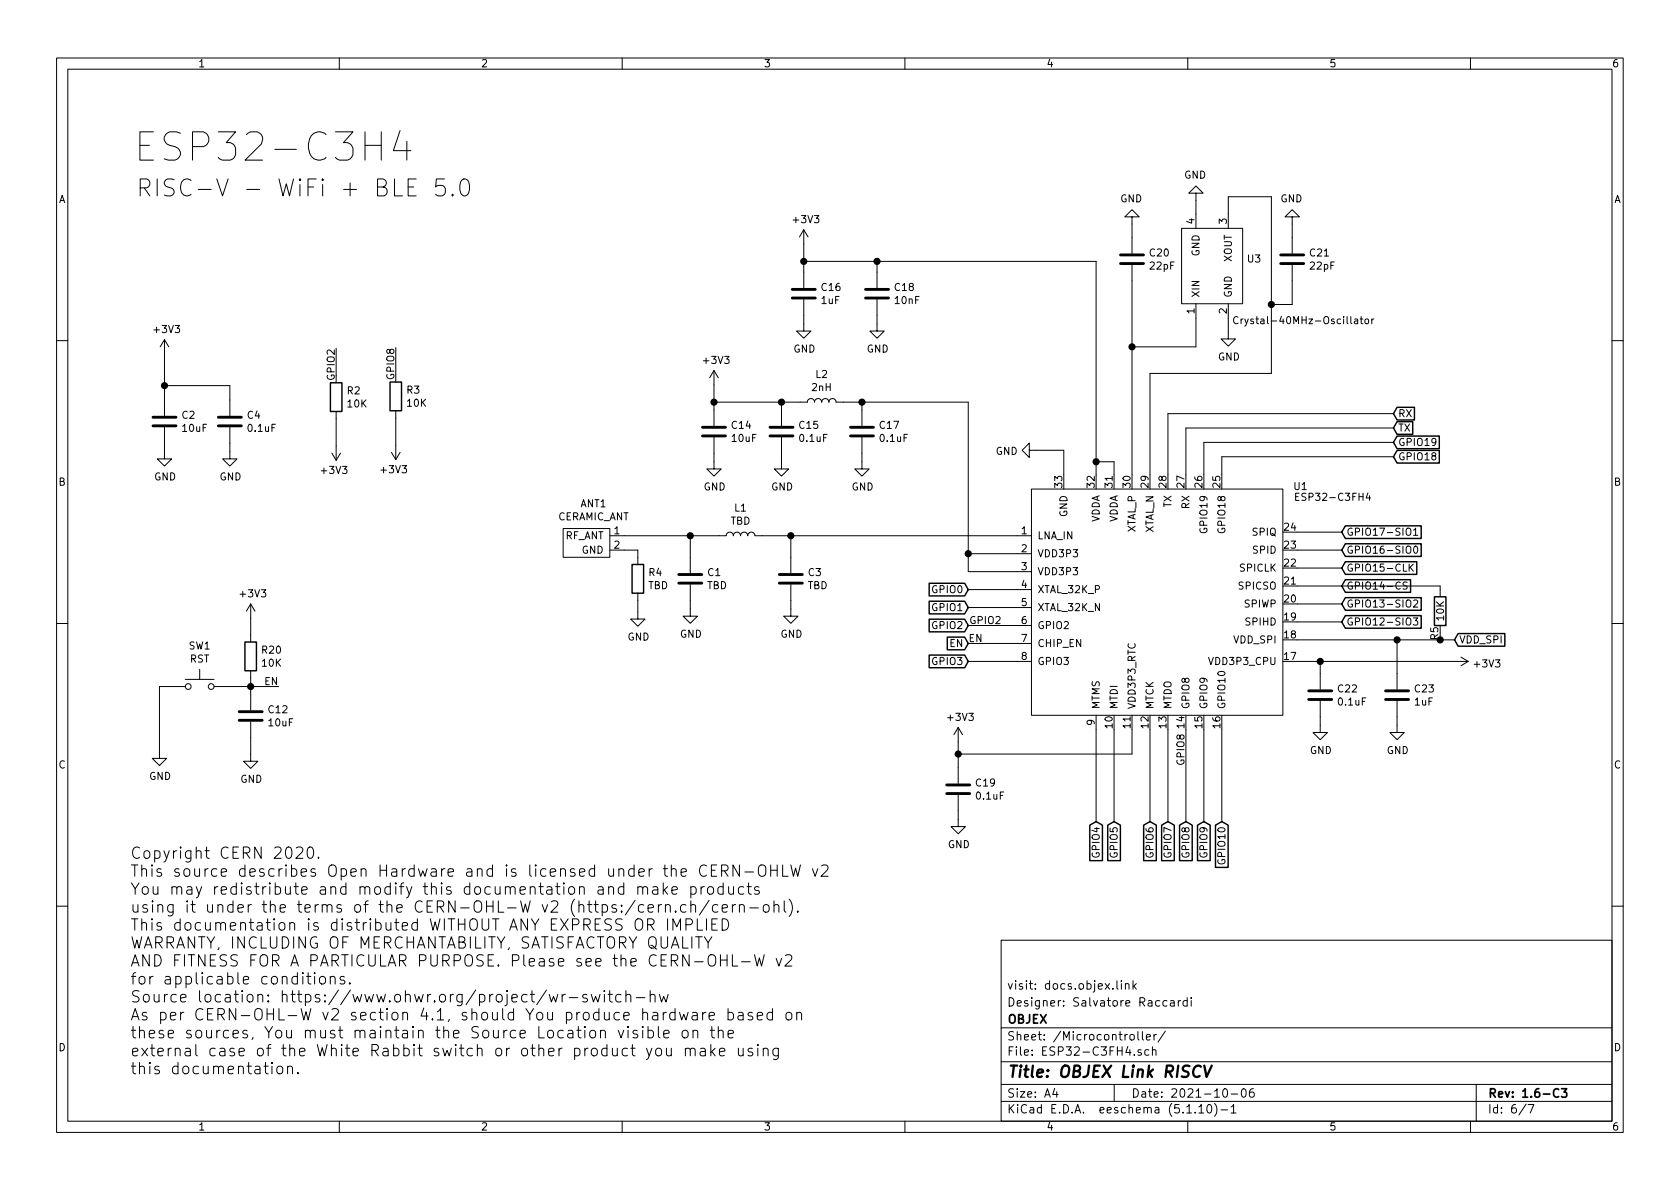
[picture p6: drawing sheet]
<svg xmlns="http://www.w3.org/2000/svg" width="297mm" height="210mm" viewBox="0 0 297 210" stroke-linecap="round" stroke-linejoin="round" font-family="sans-serif">
<g fill="none" stroke="#000" stroke-width=".18">
<path d="M10 10.3h277v189.9h-277zM12 12.2h273v186.1h-273zM60 10.3v1.9M110 10.3v1.9M160 10.3v1.9M210 10.3v1.9M260 10.3v1.9M69.7 31.6v3h1.5M70.7 23.1l-1.2 3.5h3.1M71.9 25v3.3M72.2 33.1h1M73.6 31.6h-1.4v3h1.4"/>
<path d="M78.6 31.6h-1.4l-.2 1.5 .4-.3h.8l.2 .1 .3 .4v.8l-.1 .3-.4 .2h-.8l-.4-.2M80 34.4l.2 .1-.2 .1-.1-.1 .1-.1v.2M81.6 31.9a.73 .73 0 0 1 .7-.3 .73 .73 0 0 1 .6 .6 2.37 2.37 0 0 1-.3 2.3 .7 .7 0 0 1-1.2-.4 2.67 2.67 0 0 1 .2-2.2zM200.2 38.3h1.2l-1.2-1.2-1.3 1.2h1.3v6.5M211.5 34.2h1.2l-1.2-1.3-1.3 1.3h1.3v6.2M228.5 38.3h1.2l-1.2-1.2-1.3 1.2h1.3v6.5M142.1 53v5.5h1.3l-1.3 1.3-1.3-1.3h1.3M142.1 46.2h51.7v37.7M142.1 40.6l-.7 1.3M142.1 40.6v10.3M142.1 40.6l.8 1.3M155.1 53v5.5h1.2l-1.2 1.3-1.3-1.3h1.3"/>
<path d="M155.1 46.2v4.7M200.2 46.9v37M208.9 40.4h10.8v13.3h-10.8zM211.5 53.7v7.6h-11.3M217.2 53.7v6.2h1.2l-1.2 1.3-1.3-1.3h1.3M217.2 40.4v-5.6h7.6v31.2h-21.5v17.9M218.9 56.1a.6 .6 0 0 0-.8 .4 .6 .6 0 0 0 .5 .7l.3-.1M219.4 56.4v.8M219.8 56.4l-.4 .2M228.5 46.9v6.9h-3.7M240.5 56.4h.5M240.7 56v1.1l.3 .1"/>
<path d="M241.4 56.5l.2-.1 .3 .1 .1 .1-.1 .6h-.3l-.2-.1zM242.5 56.4v.8M242.9 56.4l-.3 .1-.1 .1M10 60.2h2M29.1 75.6v5.5h1.3l-1.3 1.3-1.3-1.3h1.3M29.1 60.1v13.4M29.1 68.2h11.5v5.3M29.1 60.1l-.8 1.2M29.1 60.1l.7 1.2M40.6 75.6v5.5h1.3l-1.3 1.3-1.2-1.3h1.2M59.4 61.6v6.1M59.4 72.8v8.6"/>
<path d="M70 61.5v6.1M70 72.6v8.7M126.2 77.3v5.6h1.3l-1.3 1.3-1.2-1.3h1.2M126.2 71.1h16.5a.63 .63 0 0 1 .7-.6 .63 .63 0 0 1 .6 .6 .63 .63 0 0 1 .7-.6 .63 .63 0 0 1 .6 .6 .63 .63 0 0 1 .6-.6 .63 .63 0 0 1 .7 .6 .63 .63 0 0 1 .6-.6 .63 .63 0 0 1 .6 .6h23.4v30h11.2M126.2 65.5v9.8M126.2 65.5l-.7 1.3M126.2 65.5l.8 1.3M138.2 77.3v5.6h1.2l-1.2 1.3-1.3-1.3h1.3M138.2 71.1v4.2M152.4 77.3v5.6h1.3l-1.3 1.3-1.3-1.3h1.3M152.4 71.1v4.2M182 79.6v-1.2l-1.3 1.2 1.3 1.3v-1.3h6.1v4.3"/>
<path d="M246.4 73.1h-39.9v10.8M246.4 75.7h-36.7v8.2M246.4 78.2h-33.5v5.7M285 60.2h2M58.7 80.1l.7 1.3M60.2 80.1l-.8 1.3M69.2 80l.8 1.3M70.7 80l-.7 1.3M99.6 93.5h8.2v5h-8.2zM107.8 94.7h20.6a.63 .63 0 0 1 .6-.6 .63 .63 0 0 1 .7 .6 .63 .63 0 0 1 .6-.6 .63 .63 0 0 1 .6 .6 .63 .63 0 0 1 .7-.6 .63 .63 0 0 1 .6 .6 .63 .63 0 0 1 .6-.6 .63 .63 0 0 1 .7 .6h48.9M107.8 97.3h5v2.5M122 94.7v6.6"/>
<path d="M139.8 94.7v6.6M171.2 97.9h11.2M182.4 86.5h44.4v40h-44.4zM193.8 81.7h3.2v2.2M229.1 87.8h.4M229.4 97.3h7.8M229.4 94.1h7.8M229.7 87.2h-.6v1.3h.6M241.9 87.2l-.3 .9h.7M242.1 87.6v.9M246.4 80.8h-30.4v3.1M248.7 93.6a.45 .45 0 0 1 .7 0 .88 .88 0 0 1-.3 1.1l-.3-.1a1.07 1.07 0 0 1-.1-1z"/>
<path d="M249.1 99.7v1.3M249.9 99.7l-.8 .8M249.9 93.7l.4-.3v1.3M249.9 94.7h.8M250.1 96.7l.1-.1a.67 .67 0 0 1 .5 .6 .67 .67 0 0 1-.5 .6l-.3-.4zM10 110.3h2M35.3 118.4v1.7M44.3 106.8v6.7M44.3 118.6v7M44.3 106.8l-.7 1.3M44.3 106.8l.8 1.3M112.8 104.9v4.6h1.2l-1.2 1.2-1.3-1.2h1.3"/>
<path d="M122 103.4v5.6h1.3l-1.3 1.2-1.2-1.2h1.2M139.8 103.4v5.6h1.3l-1.3 1.2-1.2-1.2h1.2M171.2 117h11.2M171.2 104.3h11.2M171.2 107.4h11.2M171.2 110.6h11.2M171.2 113.8h11.2M229.4 103.6h25.2v1.9M229.4 117h30.2M229.4 113.2h27.8M229.4 100.5h7.8M229.4 110h7.8"/>
<path d="M229.4 106.8h7.8M233.4 117v4.9M247 113.2v8.7M248.8 103l-.5-.1-.2 .3 .1 .3 .5 .2v.4l-.2 .1-.4-.1M249.3 100.3l.6 .7M249.9 109.3h.8l-.5 .4 .4 .2 .1 .4-.3 .2-.5-.1M249.9 106.2l.5-.1 .3 .3-.8 1h.8M258.3 116.2l1.3 .8M259.6 117l-1.3 .7M285 110.3h2M32.8 121.4h-4.6v12.7h1.3l-1.3 1.3-1.3-1.3h1.3M32.8 120.1h5"/>
<path d="M37.8 121.4h11.5M44.3 127.6v7h1.3l-1.3 1.3-1.2-1.3h1.2M169.4 128.6v10M169.4 128.6l-.7 1.3M169.4 128.6l.8 1.3M193.8 126.5v18.8M197 129v16.3M200.2 129v4.3h-30.8M203.3 129v16.3M206.5 129v16.3M209.7 129v16.3M212.9 129v16.3"/>
<path d="M216 129v16.3M233.4 123.9v5.6h1.3l-1.3 1.3-1.2-1.3h1.2M247 123.9v5.6h1.3l-1.3 1.3-1.3-1.3h1.3M52.4 150l.3-.2h.5l.2 .2 .1 .3-.1 .3-1.1 1.2h1.2M54.5 150a.49 .49 0 0 1 .5-.2 .49 .49 0 0 1 .3 .4 1.03 1.03 0 0 1-.5 1.6 1.18 1.18 0 0 1-.4-1.6zM56.3 151.6v.2l-.1-.1 .1-.1v.2M112.8 157a.49 .49 0 0 1 .8 .1v1M112.8 156.8v1.3M113.6 157.1l.1-.2a.48 .48 0 0 1 .8 .2v1M115.4 156.9l.2-.1 .6 .1 .1 1.2M116.3 157.3l-.7 .1a.39 .39 0 0 0-.3 .4 .39 .39 0 0 0 .3 .3l.7-.1M116.4 160v1.3"/>
<path d="M117 160l-.4 .1-.2 .2M117.3 156.1v2M117.4 157.4l.6 .7M117.7 160v1.3M118 156.8l-.7 .8M118.8 157.4l1-.1-.1-.4-.6-.1-.3 .3 .1 .9 .2 .1 .6-.1M122.1 156.9l.6-.1 .4 .4v.6l-.2 .2-.2 .1-.6-.1M122.1 156.8v2M122.1 159.3v2M124 156.8v1.3M124.5 156.8l-.3 .1-.2 .3M125.2 157a.55 .55 0 0 1 .5-.2 .55 .55 0 0 1 .5 .4v.6a.55 .55 0 0 1-.6 .4 .55 .55 0 0 1-.5-.4z"/>
<path d="M125.4 159.2l-1.7 2.6M125.8 153.9h.6M126.7 153h-.9v2h.9M127.6 154h.7a.54 .54 0 0 0 .4-.5 .54 .54 0 0 0-.4-.5h-.7v2M127.9 156.9l-.6-.1-.4 .4v.6l.2 .2 .2 .1 .6-.1M127.9 156.1v2M128.1 154l.6 1M128.8 156.8l.1 1.2a.53 .53 0 0 0 .8-.1M129.5 160v1.3M129.7 156.8v1.3M130.1 160l-.4 .1-.2 .2M130.7 153v2l-1.1-2v2"/>
<path d="M130.7 160v1.3M131.5 156.9l-.6-.1-.3 .4v.6l.1 .2 .2 .1 .6-.1M131.7 154.2h1.5M132.1 156.8h.7M132.4 156.1v1.7l.1 .2 .3 .1M134.2 153.2a.66 .66 0 0 1 .7-.2 .66 .66 0 0 1 .5 .6v.7a.66 .66 0 0 1-.3 .6 .66 .66 0 0 1-.7 0 1.58 1.58 0 0 1-.2-1.7zM134.2 156.9a.5 .5 0 0 0-.8 .2l.1 .3a.68 .68 0 0 1 .8 .4l-.1 .2-.2 .1-.6-.1M136.3 153.9h1.1M136.3 153v2M136.9 159.3v2M137.4 153v2M138.4 153v2h.9"/>
<path d="M138.7 159.3v1.7l.3 .3M139.5 159a2.29 2.29 0 0 1 0 3.1M139.8 153l.5 2 .4-1.5 .3 1.5 .5-2M143.6 153.6l.5 1.4 .5-1.4M145.3 153.1l.2-.1h.5l.3 .1 .1 .4-.1 .3-1.1 1.2h1.2M169.4 140.6v5.6h1.3l-1.3 1.2-1.3-1.2h1.3M10 160.2h2M54.2 172.7h.8M54.5 172v1.7l.1 .2 .4 .1M55.6 172v.2l.1-.1-.1-.1v.2M55.6 172.7v1.3M56.6 172.9a.55 .55 0 0 1 .5-.2 .55 .55 0 0 1 .5 .3v.6a.56 .56 0 0 1-.6 .4 .56 .56 0 0 1-.5-.4z"/>
<path d="M58.4 172.9a.5 .5 0 0 1 .9 0v1.1M58.4 172.7v1.3M60.9 172.8l-.5-.1-.3 .2 .1 .3 .7 .2 .1 .2-.1 .3-.2 .1-.6-.1M61.8 173.8l.2 .1-.2 .1-.1-.1 .1-.1v.2M97.1 175.8l.4 1.4 .4-1 .3 1 .4-1.4M99.4 175.8v1.4M100 175.8l-.4 .1-.2 .3M100.6 176.4h1.6M103.8 175.9l-.5-.1-.3 .3 .1 .3 .7 .2 .1 .2-.1 .3-.2 .1-.6-.1M104.5 175.8l.4 1.4 .4-1 .4 1 .4-1.4M106.9 175.2l-.1 .1 .1 .1v-.2v.2M106.9 175.8v1.4"/>
<path d="M107.5 175.8h.8M107.8 175.2v1.7l.1 .2 .4 .1M109.8 175.9l-.6-.1-.3 .4v.6l.1 .3 .2 .1 .6-.1M110.7 176a.52 .52 0 0 1 .7-.1l.1 1.3M110.7 175.2v2M112.5 176.4h1.5M114.6 160.6l.9-.2-.1-.3-.5-.1-.3 .2 .1 1 .2 .1 .5-.1M115 176a.5 .5 0 0 1 .8 .1v1.1M115 175.2v2M116.6 175.8l.4 1.4 .3-1 .5 1 .3-1.4M117.7 160.2a.49 .49 0 0 1 .8 0v1.1M118 162.5v2"/>
<path d="M119 164.5v-2l.7 1.4 .6-1.4v2M119.5 161.1l.1 .1-.1 .1-.1-.1 .1-.1v.2M120.1 179l.4 1.4 .4-1 .4 1 .4-1.4M121.3 160.1l-.6-.1-.4 .3v.6l.2 .3 .2 .1 .6-.1M121.3 163.5h.7a.54 .54 0 0 0 .4-.5 .54 .54 0 0 0-.4-.5h-.7v2M122.1 160.2a.47 .47 0 0 1 .9 0v1.1M122.4 179.1l.2-.1 .6 .1 .1 1.3M123.3 162.5v2h.9M123.3 179.5l-.7 .1a.39 .39 0 0 0-.3 .4 .39 .39 0 0 0 .3 .4l.7-.1M124.2 179v1.4M124.5 165.7l.7 1 .7-1M124.8 179l-.4 .1-.2 .3"/>
<path d="M124.9 162.5v2M125.2 166.7v1M125.4 179.7l.9-.2-.1-.4-.5-.1-.3 .3 .1 1 .2 .1 .5-.1M125.9 163.4h.6M126.8 162.5h-.9v2h.9M126.9 160.1l-.6-.1-.3 .3v.6l.2 .3 .1 .1 .6-.1M127.4 168.8v2M127.4 169.8h1.1M127.7 160.6l.9-.2-.1-.3-.5-.1-.3 .2 .1 1 .2 .1 .5-.1M127.7 162.5a1.06 1.06 0 0 1 1.1 .6 1.06 1.06 0 0 1-.4 1.3l-.7 .1zM128.5 168.8v2M128.7 179.1l.6-.1 .4 .4v.6l-.2 .3-.2 .1-.6-.1"/>
<path d="M128.7 178.4v2M129.5 168.8v2h1M130.6 179.1l.1-.1 .6 .1 .1 1.3M130.7 160.2a.52 .52 0 0 1 .8-.1l.1 1.2M131.1 170.1h1.5M131.4 179.5l-.7 .1a.39 .39 0 0 0-.3 .4 .39 .39 0 0 0 .3 .4l.7-.1M132.6 160.5h1.5M133 179.1a.48 .48 0 0 0-.7 .2l.1 .3a.68 .68 0 0 1 .7 .4l-.3 .4-.5-.1M133.4 168.8l.5 2 .4-1.4 .3 1.4 .5-2M133.9 179.7l.9-.2-.1-.4-.5-.1-.3 .3 .1 1 .2 .1 .5-.1M135 160.2a.55 .55 0 0 1 .6-.2 .55 .55 0 0 1 .4 .3v.6a.54 .54 0 0 1-.5 .4 .54 .54 0 0 1-.5-.4zM136.6 179.1l-.6-.1-.4 .4v.6l.2 .3 .2 .1 .6-.1"/>
<path d="M136.6 178.4v2M136.9 160.2a.49 .49 0 0 1 .8 0v1.1M137.2 169.5l.5 1.3 .5-1.3M138.9 169l.2-.2h.5l.3 .2 .1 .4-.1 .3-1.1 1.1h1.2M139 179.2a.55 .55 0 0 1 .6-.2 .55 .55 0 0 1 .4 .4v.6a.54 .54 0 0 1-.5 .4 .54 .54 0 0 1-.5-.4zM140.9 179.2a.49 .49 0 0 1 .8 .1v1.1M140.9 179v1.4M141 161.1l.1 .1-.1 .1v-.2v.2M177 166.3h108v32h-108zM197.5 173.4v1.3l.2 .2M198.3 173.4v.2M198.3 173.9v1"/>
<path d="M199 174.1l.2-.2 .3 .1 .1 .9M199 173.9v1M200.3 173.4v1.5M200.5 174.4l.4 .5M200.9 173.9l-.6 .6M206.3 177l-.4-.1-.3 .3 .1 .6 .2 .1 .4-.1M207 177h.5l.1 .9M207.6 177.3l-.5 .1-.2 .2 .1 .2 .1 .1 .5-.1M208.3 176.9v1M208.8 176.9l-.3 .1-.2 .2M209.9 177l-.4-.1-.3 .3v.6l.3 .1 .4-.1M209.9 176.4v1.5"/>
<path d="M210.6 176.4v.2M210.6 176.9v1M285 160.2h2M48.1 188.5v1.4M49 188.7a.53 .53 0 0 1 .6-.2 .53 .53 0 0 1 .4 .4v.6a.54 .54 0 0 1-.5 .4 .54 .54 0 0 1-.6-.4zM50.9 188.7a.52 .52 0 0 1 .7-.1l.1 1.3M50.9 188.5v1.4M52.7 189.7v.2l-.1-.1 .1-.1v.2M60 198.3v1.9M109.3 182.2l.5 1.3 .5-1.3M110 198.3v1.9M111 182.2v1.3"/>
<path d="M112.7 182.3l-.5-.1-.3 .3 .1 .3 .7 .2 .1 .2-.1 .2-.2 .1-.6-.1M113.6 182.2v1.3M114.3 185.4l.5 1.3M114.6 182.3l.6-.1 .3 .4v.6l-.2 .2-.1 .1-.6-.1M114.6 181.5v2M115.3 185.4l-.7 1.8-.3 .2M116 185.6a.53 .53 0 0 1 .6-.2 .53 .53 0 0 1 .4 .3v.6a.54 .54 0 0 1-.6 .4 .54 .54 0 0 1-.5-.4zM116.4 181.5v1.7l.3 .3M117.3 182.8l1-.1-.1-.4-.5-.1-.4 .3 .1 .9 .3 .1 .5-.1M117.8 185.4l.1 1.2a.52 .52 0 0 0 .8-.1M118.7 185.4v1.3M120.7 182.4a.55 .55 0 0 1 .5-.2 .55 .55 0 0 1 .5 .4v.6a.55 .55 0 0 1-.6 .4 .55 .55 0 0 1-.5-.4z"/>
<path d="M121.2 185.6a.52 .52 0 0 1 .7-.1l.1 1.2M121.2 185.4v1.3M122 185.6l.1-.1a.48 .48 0 0 1 .8 .1v1.1M122.5 182.4a.47 .47 0 0 1 .9 .1v1M122.5 182.2v1.3M123.9 185.5l.2-.1 .5 .1 .1 1.2M124.7 185.8l-.6 .1a.39 .39 0 0 0-.3 .4 .39 .39 0 0 0 .3 .4l.6-.1M125.6 182.2h.7M125.7 184.7v2M125.9 181.5v1.7l.1 .2 .3 .1M125.9 185.9l.5 .8M126.4 185.4l-.7 .7"/>
<path d="M127 182.4a.5 .5 0 0 1 .9 .1v1M127 181.5v2M127.2 186l1-.2-.1-.3-.6-.1-.3 .2 .1 1 .2 .1 .6-.1M128.7 182.8l1-.1-.1-.4-.6-.1-.3 .3 .1 .9 .2 .1 .6-.1M130.6 185.4v1.2a.52 .52 0 0 0 .8-.1M131.4 185.4v1.3M133 185.5a.48 .48 0 0 0-.7 .1l.1 .3a.68 .68 0 0 1 .7 .4l-.3 .4-.5-.1M134 184.7l-.1 .1h.2l-.1-.1v.2M134 185.4v1.3M135 185.6a.49 .49 0 0 1 .8 0v1.1M135 185.4v1.3M137.6 185.4v1.6a.56 .56 0 0 1-.8 .3"/>
<path d="M137.6 185.5l-.6-.1-.3 .3v.6l.2 .3 .1 .1 .6-.1M160 198.3v1.9M177 194.8h108M177 191.8h108M177 187.8h108M177 181.8h108M186.5 192.5l-.4 1h1M186.8 193v1M197 191.8v3M199.8 183.1l.3-.2 .4 .2v.7l-.2 .1-.5-.1zM201.2 182.4v1.3l.2 .2M201.8 185.7l-.4-.1-.2 .2 .1 .2 .5 .2v.3h-.6"/>
<path d="M202 182.4v1.3l.2 .2M202.7 183.4l.7-.1-.1-.3-.4-.1-.2 .2 .1 .7h.5M203.1 185.7l-.4-.1-.3 .3 .1 .6 .2 .1 .4-.1M203.8 185.7l.2-.1 .3 .1 .1 .9M203.8 185.1v1.5M204 182.9v1M204.5 182.9l-.5 .3M206 182.3l-1.3 2M210 198.3v1.9M211.3 196.7v.1M212 195.8l.4-.5v1.5M212 196.8h.8"/>
<path d="M213.5 195.5l.2-.2a.81 .81 0 0 1 .6 .6 .81 .81 0 0 1-.3 .8l-.1 .1a.79 .79 0 0 1-.4-1.3zM214.8 195.1a1.79 1.79 0 0 1 0 2.3M215.9 196.3h1.1M216.3 192.7l.4-.2a.94 .94 0 0 1 0 1.5 .79 .79 0 0 1-.4-1.3zM217.7 195.8l.4-.5v1.5M217.7 193.5h1.1M217.7 196.8h.8M219.6 192.7l.4-.2a.94 .94 0 0 1 0 1.5 .82 .82 0 0 1-.4-1.3zM221.6 192.5a.59 .59 0 0 0-.7 .7l.1 .7 .2 .1 .5-.1 .1-.5-.2-.2-.4-.1-.3 .3M260 198.3v1.9M261 191.8v6.5M269.8 195.2l-1.2 2"/>
<path d="M270.2 195.3h1l-.6 1.5"/>
<circle cx="33.3" cy="121.4" r=".51"/>
<circle cx="37.3" cy="121.4" r=".51"/>
</g>
<path d="M275.6 192.7a.59 .59 0 0 0-.8 0 .59 .59 0 0 0-.1 .7 .56 .56 0 0 0 .3 .6 .56 .56 0 0 0 .6-.1M276.1 192.5h.9l-.5 .6 .5 .1v.7l-.3 .1-.6-.1" fill="none" stroke="#000" stroke-width=".3"/>
<path d="M212.3 188.6a.89 .89 0 0 0-1 0 .89 .89 0 0 0-.4 1 .71 .71 0 0 0 .4 .8 .71 .71 0 0 0 .8-.1M212.9 188.4l.4 2 .9-2" fill="none" stroke="#000" stroke-width=".41"/>
<g fill="none" stroke="#000" stroke-width=".51">
<path d="M140.1 52.7h4M140.1 51.2h4M153 52.7h4.1M153 51.2h4.1M198.1 46.6h4.1M198.1 45.1h4.1M226.4 46.6h4.1M226.4 45.1h4.1M27.1 75.3h4M27.1 73.8h4M38.6 75.3h4.1M38.6 73.8h4.1"/>
<path d="M124.2 77.1h4.1M124.2 75.6h4.1M136.1 77.1h4.1M136.1 75.6h4.1M150.4 77.1h4M150.4 75.6h4M120 103.1h4.1M120 101.6h4.1M137.8 103.1h4.1M137.8 101.6h4.1M42.3 127.4h4.1M42.3 125.9h4.1"/>
<path d="M167.4 138.8h4M231.4 123.7h4.1M231.4 122.2h4.1M245 123.7h4M245 122.2h4M167.4 140.3h4"/>
</g>
<g fill="none" stroke="#000" stroke-width=".25">
<path d="M58.4 67.7h2.1v5.1h-2.1zM69 67.6h2v5h-2zM247 77.1h7.5v2.2h-7.5l-.6-1.1zM247 79.6h7.5v2.3h-7.5l-.6-1.1zM247 74.6h2.8v2.2h-2.8l-.6-1.1zM247 72h3.1v2.3h-3.1l-.6-1.2zM111.8 99.8h2v5.1h-2zM237.9 96.2h13.4v2.2h-13.4l-.7-1.1zM237.9 93h13.4v2.2h-13.4l-.7-1.1zM237.9 99.3h12.6v2.3h-12.6l-.7-1.1zM43.3 113.5h2v5.1h-2zM164.3 106.3h6.3l.6 1.1-.6 1.2h-6.3z"/>
<path d="M164.3 115.8h6.3l.6 1.2-.6 1.1h-6.3zM164.3 109.5h6.3l.6 1.1-.6 1.1h-6.3zM164.3 103.1h6.3l.6 1.2-.6 1.1h-6.3zM167.5 112.7h3.1l.6 1.1-.6 1.1h-3.1zM237.9 108.9h13.4v2.2h-13.4l-.7-1.1zM237.9 102.5h11.5v2.2h-11.5l-.7-1.1zM237.9 105.7h13.4v2.2h-13.4l-.7-1.1zM253.6 105.5h2.1v5.1h-2.1zM257.8 112h8.3v2.3h-8.3l-.6-1.1zM192.7 145.9l1.1-.6 1.1 .6v6.3h-2.2zM195.9 145.9l1.1-.6 1.1 .6v6.3h-2.2zM202.2 145.9l1.1-.6 1.1 .6v6.3h-2.2z"/>
<path d="M205.4 145.9l1.1-.6 1.1 .6v6.3h-2.2zM208.6 145.9l1.1-.6 1.1 .6v6.3h-2.2zM211.7 145.9l1.2-.6 1.1 .6v6.3h-2.3zM214.9 145.9l1.1-.6 1.1 .6v7.5h-2.2z"/>
</g>
<g fill="#000" stroke="#000" stroke-width=".25">
<circle cx="142.1" cy="46.2" r=".51"/>
<circle cx="155.1" cy="46.2" r=".51"/>
<circle cx="224.8" cy="53.8" r=".51"/>
<circle cx="29.1" cy="68.2" r=".51"/>
<circle cx="126.2" cy="71.1" r=".51"/>
<circle cx="138.2" cy="71.1" r=".51"/>
<circle cx="152.4" cy="71.1" r=".51"/>
<circle cx="200.2" cy="61.3" r=".51"/>
<circle cx="122" cy="94.7" r=".51"/>
<circle cx="139.8" cy="94.7" r=".51"/>
<circle cx="171.2" cy="97.9" r=".51"/>
<circle cx="193.8" cy="81.7" r=".51"/>
<circle cx="233.4" cy="117" r=".51"/>
<circle cx="247" cy="113.2" r=".51"/>
<circle cx="254.6" cy="113.2" r=".51"/>
<circle cx="44.3" cy="121.4" r=".51"/>
<circle cx="169.4" cy="133.3" r=".51"/>
</g>
<text font-size="7" x="23.5" y="28.6">ESP32-C3H4</text>
<text font-size="4.2" x="24" y="34.8">RISC-V - WiFi + BLE 5.0</text>
<g font-size="2.8">
<text x="23" y="151.9">Copyright CERN 2020.</text>
<text x="23" y="155.1">This source describes Open Hardware and is licensed under the CERN-OHLW v2</text>
<text x="23" y="158.2">You may redistribute and modify this documentation and make products</text>
<text x="23" y="161.4">using it under the terms of the CERN-OHL-W v2 (https:/cern.ch/cern-ohl).</text>
<text x="23" y="164.6">This documentation is distributed WITHOUT ANY EXPRESS OR IMPLIED</text>
<text x="23" y="167.8">WARRANTY, INCLUDING OF MERCHANTABILITY, SATISFACTORY QUALITY</text>
<text x="23" y="170.9">AND FITNESS FOR A PARTICULAR PURPOSE. Please see the CERN-OHL-W v2</text>
<text x="23" y="174.1">for applicable conditions.</text>
<text x="23" y="177.3">Source location: https://www.ohwr.org/project/wr-switch-hw</text>
<text x="23" y="180.5">As per CERN-OHL-W v2 section 4.1, should You produce hardware based on</text>
<text x="23" y="183.6">these sources, You must maintain the Source Location visible on the</text>
<text x="23" y="186.8">external case of the White Rabbit switch or other product you make using</text>
<text x="23" y="190">this documentation.</text>
<text x="178" y="190.5">Title: OBJEX Link RISCV</text>
</g>
<g font-size="2.1">
<text x="178" y="178">Designer: Salvatore Raccardi</text>
<text x="178" y="175">visit: docs.objex.link</text>
<text x="178" y="184">Sheet: /Microcontroller/</text>
<text x="178" y="181">OBJEX</text>
<text x="178" y="186.7">File: ESP32-C3FH4.sch</text>
<text x="178" y="196.9">KiCad E.D.A. eeschema (5.1.10)-1</text>
<text x="178" y="194.1">Size: A4</text>
<text x="200" y="194.1">Date: 2021-10-06</text>
<text x="263" y="194.1">Rev: 1.6-C3</text>
<text x="263" y="196.9">Id: 6/7</text>
</g>
<g font-size="1.8">
<text x="35" y="11.9">1</text>
<text x="85" y="11.9">2</text>
<text x="135" y="11.9">3</text>
<text x="185" y="11.9">4</text>
<text x="235" y="11.9">5</text>
<text x="285" y="11.9">6</text>
<text x="10.4" y="35.9">A</text>
<text x="198.1" y="35.8">GND</text>
<text x="209.4" y="31.6">GND</text>
<text x="226.4" y="35.8">GND</text>
<text x="285.4" y="35.9">A</text>
<text x="140.4" y="39.5">+3V3</text>
<text x="211.2" y="39.6" transform="rotate(-90 211.2 39.6)">4</text>
<text x="216.9" y="39.6" transform="rotate(-90 216.9 39.6)">3</text>
<text x="203.4" y="45.4">C20</text>
<text x="203.4" y="47.7">22pF</text>
<text x="212.1" y="45.3" transform="rotate(-90 212.1 45.3)">GND</text>
<text x="217.8" y="46.3" transform="rotate(-90 217.8 46.3)">XOUT</text>
<text x="220.6" y="46.4">U3</text>
<text x="231.7" y="45.4">C21</text>
<text x="231.7" y="47.7">22pF</text>
<text x="145.3" y="53.8">1uF</text>
<text x="145.3" y="51.5">C16</text>
<text x="158.3" y="51.5">C18</text>
<text x="158.3" y="53.8">10nF</text>
<text x="212.1" y="52.7" transform="rotate(-90 212.1 52.7)">XIN</text>
<text x="217.8" y="52.7" transform="rotate(-90 217.8 52.7)">GND</text>
<text x="27.4" y="58.9">+3V3</text>
<text x="211.2" y="55.5" transform="rotate(-90 211.2 55.5)">1</text>
<text x="216.9" y="55.5" transform="rotate(-90 216.9 55.5)">2</text>
<text x="220" y="57.3">Crystal-40MHz-Oscillator</text>
<text x="124.5" y="64.4">+3V3</text>
<text x="140.3" y="62.4">GND</text>
<text x="153.2" y="62.4">GND</text>
<text x="215.3" y="63.7">GND</text>
<text x="59.2" y="67" transform="rotate(-90 59.2 67)">GPIO2</text>
<text x="61.4" y="69.7">R2</text>
<text x="69.7" y="66.9" transform="rotate(-90 69.7 66.9)">GPIO8</text>
<text x="72" y="69.6">R3</text>
<text x="72" y="71.9">10K</text>
<text x="143.6" y="69.2">2nH</text>
<text x="144.3" y="66.8">L2</text>
<text x="32.2" y="74.1">C2</text>
<text x="32.3" y="76.4">10uF</text>
<text x="43.8" y="74.1">C4</text>
<text x="43.9" y="76.4">0.1uF</text>
<text x="61.5" y="72.1">10K</text>
<text x="129.4" y="75.8">C14</text>
<text x="141.4" y="75.8">C15</text>
<text x="155.6" y="75.8">C17</text>
<text x="247.2" y="76.3">TX</text>
<text x="247.2" y="73.8">RX</text>
<text x="57" y="83.8">+3V3</text>
<text x="67.5" y="83.7">+3V3</text>
<text x="129.5" y="78.2">10uF</text>
<text x="141.5" y="78.2">0.1uF</text>
<text x="155.7" y="78.2">0.1uF</text>
<text x="176" y="80.4">GND</text>
<text x="247.2" y="78.9">GPIO19</text>
<text x="247.2" y="81.4">GPIO18</text>
<text x="10.4" y="85.9">B</text>
<text x="27.3" y="85">GND</text>
<text x="38.8" y="85">GND</text>
<text x="102.6" y="89.7">ANT1</text>
<text x="124.4" y="86.7">GND</text>
<text x="136.3" y="86.7">GND</text>
<text x="150.6" y="86.7">GND</text>
<text x="187.8" y="86.2" transform="rotate(-90 187.8 86.2)">33</text>
<text x="193.5" y="86.2" transform="rotate(-90 193.5 86.2)">32</text>
<text x="196.7" y="86.2" transform="rotate(-90 196.7 86.2)">31</text>
<text x="199.9" y="86.2" transform="rotate(-90 199.9 86.2)">30</text>
<text x="203.1" y="86.2" transform="rotate(-90 203.1 86.2)">29</text>
<text x="206.2" y="86.2" transform="rotate(-90 206.2 86.2)">28</text>
<text x="207.1" y="89.8" transform="rotate(-90 207.1 89.8)">TX</text>
<text x="209.4" y="86.2" transform="rotate(-90 209.4 86.2)">27</text>
<text x="210.3" y="90" transform="rotate(-90 210.3 90)">RX</text>
<text x="212.6" y="86.2" transform="rotate(-90 212.6 86.2)">26</text>
<text x="215.8" y="86.2" transform="rotate(-90 215.8 86.2)">25</text>
<text x="228.8" y="86.7">U1</text>
<text x="229.8" y="88.6">ESP32-C3FH4</text>
<text x="285.4" y="85.9">B</text>
<text x="98.5" y="92">CERAMIC_ANT</text>
<text x="99.8" y="95.4">RF_ANT</text>
<text x="108.6" y="94.5">1</text>
<text x="129.1" y="92.8">TBD</text>
<text x="129.9" y="90.5">L1</text>
<text x="180.6" y="94.5">1</text>
<text x="183.4" y="95.4">LNA_IN</text>
<text x="188.7" y="91.4" transform="rotate(-90 188.7 91.4)">GND</text>
<text x="194.4" y="92.5" transform="rotate(-90 194.4 92.5)">VDDA</text>
<text x="197.6" y="92.5" transform="rotate(-90 197.6 92.5)">VDDA</text>
<text x="200.8" y="94.3" transform="rotate(-90 200.8 94.3)">XTAL_P</text>
<text x="204" y="94.4" transform="rotate(-90 204 94.4)">XTAL_N</text>
<text x="213.5" y="93.9" transform="rotate(-90 213.5 93.9)">GPIO19</text>
<text x="216.7" y="93.9" transform="rotate(-90 216.7 93.9)">GPIO18</text>
<text x="221.6" y="94.7">SPIQ</text>
<text x="227.1" y="93.8">24</text>
<text x="238" y="94.7">GPIO17-SIO1</text>
<text x="102.9" y="97.9">GND</text>
<text x="108.6" y="97">2</text>
<text x="114.8" y="101.9">R4</text>
<text x="125.2" y="101.9">C1</text>
<text x="143" y="101.9">C3</text>
<text x="180.6" y="97.7">2</text>
<text x="180.6" y="100.8">3</text>
<text x="183.4" y="98.5">VDD3P3</text>
<text x="183.4" y="101.7">VDD3P3</text>
<text x="219.3" y="101.1">SPICLK</text>
<text x="221.7" y="97.9">SPID</text>
<text x="227.1" y="100.2">22</text>
<text x="227.1" y="97">23</text>
<text x="238" y="97.9">GPIO16-SIO0</text>
<text x="238" y="101.1">GPIO15-CLK</text>
<text x="42.6" y="105.6">+3V3</text>
<text x="114.6" y="104.2">TBD</text>
<text x="125" y="104.2">TBD</text>
<text x="142.8" y="104.2">TBD</text>
<text x="165" y="104.9">GPIO0</text>
<text x="180.6" y="104">4</text>
<text x="180.6" y="107.2">5</text>
<text x="183.4" y="104.9">XTAL_32K_P</text>
<text x="219.1" y="104.3">SPICSO</text>
<text x="220.1" y="107.4">SPIWP</text>
<text x="227.1" y="106.5">20</text>
<text x="227.1" y="103.4">21</text>
<text x="238" y="104.3">GPIO14-CS</text>
<text x="238" y="107.4">GPIO13-SIO2</text>
<text x="110.9" y="113.3">GND</text>
<text x="120.2" y="112.8">GND</text>
<text x="138" y="112.8">GND</text>
<text x="165" y="108.1">GPIO1</text>
<text x="165" y="111.2">GPIO2</text>
<text x="171.2" y="113.5">EN</text>
<text x="171.3" y="110.4">GPIO2</text>
<text x="180.6" y="110.4">6</text>
<text x="180.6" y="113.5">7</text>
<text x="183.4" y="108.1">XTAL_32K_N</text>
<text x="183.4" y="111.2">GPIO2</text>
<text x="218.2" y="113.8">VDD_SPI</text>
<text x="220.4" y="110.6">SPIHD</text>
<text x="227.1" y="112.9">18</text>
<text x="227.1" y="109.7">19</text>
<text x="238" y="110.6">GPIO12-SIO3</text>
<text x="254.3" y="113.1" transform="rotate(-90 254.3 113.1)">R5</text>
<text x="255.3" y="109.7" transform="rotate(-90 255.3 109.7)">10K</text>
<text x="258" y="113.8">VDD_SPI</text>
<text x="33.4" y="114.9">SW1</text>
<text x="33.6" y="117.2">RST</text>
<text x="46.4" y="115.6">R20</text>
<text x="46.4" y="117.9">10K</text>
<text x="165" y="117.6">GPIO3</text>
<text x="167.9" y="114.4">EN</text>
<text x="180.6" y="116.7">8</text>
<text x="183.4" y="114.4">CHIP_EN</text>
<text x="183.4" y="117.6">GPIO3</text>
<text x="214.2" y="117.6">VDD3P3_CPU</text>
<text x="227.1" y="116.7">17</text>
<text x="260.8" y="118">+3V3</text>
<text x="46.8" y="121.2">EN</text>
<text x="194.4" y="125.5" transform="rotate(-90 194.4 125.5)">MTMS</text>
<text x="197.6" y="125.5" transform="rotate(-90 197.6 125.5)">MTDI</text>
<text x="200.8" y="125.5" transform="rotate(-90 200.8 125.5)">VDD3P3_RTC</text>
<text x="204" y="125.5" transform="rotate(-90 204 125.5)">MTCK</text>
<text x="207.1" y="125.5" transform="rotate(-90 207.1 125.5)">MTDO</text>
<text x="210.3" y="125.5" transform="rotate(-90 210.3 125.5)">GPIO8</text>
<text x="213.5" y="125.5" transform="rotate(-90 213.5 125.5)">GPIO9</text>
<text x="216.7" y="125.5" transform="rotate(-90 216.7 125.5)">GPIO10</text>
<text x="236.6" y="122.4">C22</text>
<text x="236.7" y="124.8">0.1uF</text>
<text x="250.2" y="124.8">1uF</text>
<text x="250.2" y="122.4">C23</text>
<text x="47.5" y="126.1">C12</text>
<text x="47.6" y="128.4">10uF</text>
<text x="167.7" y="127.5">+3V3</text>
<text x="193.5" y="128.2" transform="rotate(-90 193.5 128.2)">9</text>
<text x="196.7" y="128.7" transform="rotate(-90 196.7 128.7)">10</text>
<text x="199.9" y="128.7" transform="rotate(-90 199.9 128.7)">11</text>
<text x="203.1" y="128.7" transform="rotate(-90 203.1 128.7)">12</text>
<text x="206.2" y="128.7" transform="rotate(-90 206.2 128.7)">13</text>
<text x="209.4" y="128.7" transform="rotate(-90 209.4 128.7)">14</text>
<text x="212.6" y="128.7" transform="rotate(-90 212.6 128.7)">15</text>
<text x="215.8" y="128.7" transform="rotate(-90 215.8 128.7)">16</text>
<text x="10.4" y="135.9">C</text>
<text x="26.4" y="137.9">GND</text>
<text x="209.4" y="135.1" transform="rotate(-90 209.4 135.1)">GPIO8</text>
<text x="231.6" y="133.3">GND</text>
<text x="245.2" y="133.3">GND</text>
<text x="285.4" y="135.9">C</text>
<text x="42.5" y="138.4">GND</text>
<text x="172.6" y="139.1">C19</text>
<text x="172.7" y="141.4">0.1uF</text>
<text x="167.6" y="150">GND</text>
<text x="194.4" y="151.5" transform="rotate(-90 194.4 151.5)">GPIO4</text>
<text x="197.6" y="151.5" transform="rotate(-90 197.6 151.5)">GPIO5</text>
<text x="204" y="151.5" transform="rotate(-90 204 151.5)">GPIO6</text>
<text x="207.1" y="151.5" transform="rotate(-90 207.1 151.5)">GPIO7</text>
<text x="210.3" y="151.5" transform="rotate(-90 210.3 151.5)">GPIO8</text>
<text x="213.5" y="151.5" transform="rotate(-90 213.5 151.5)">GPIO9</text>
<text x="216.7" y="152.5" transform="rotate(-90 216.7 152.5)">GPIO10</text>
<text x="10.4" y="185.9">D</text>
<text x="285.4" y="185.9">D</text>
<text x="35" y="199.9">1</text>
<text x="85" y="199.9">2</text>
<text x="135" y="199.9">3</text>
<text x="185" y="199.9">4</text>
<text x="235" y="199.9">5</text>
<text x="285" y="199.9">6</text>
</g>
</svg>
